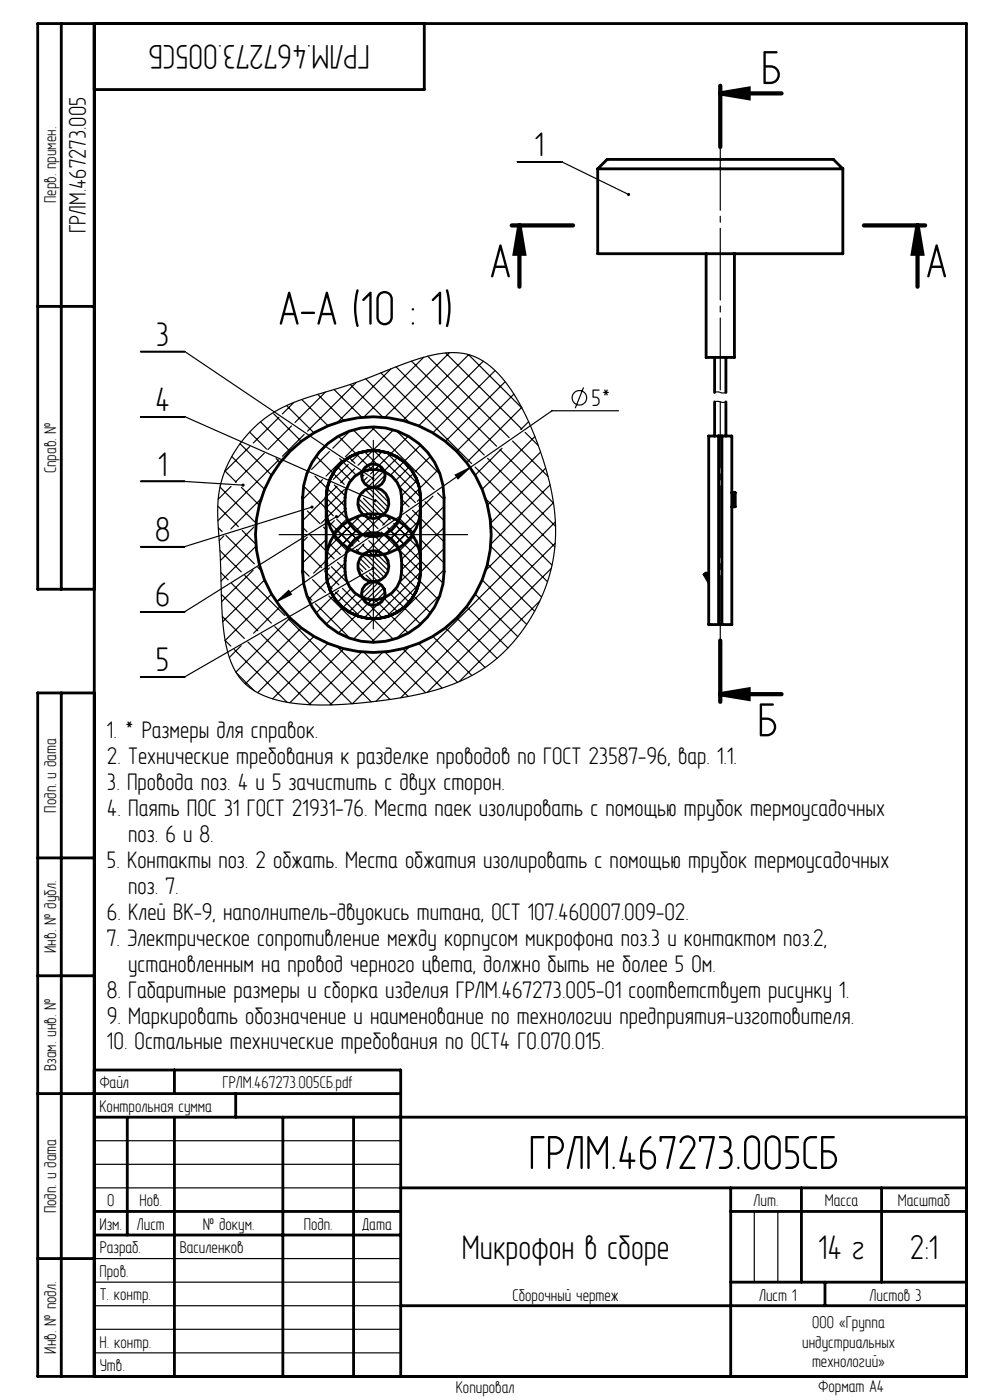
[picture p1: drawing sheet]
<svg xmlns="http://www.w3.org/2000/svg" width="210mm" height="297mm" viewBox="0 0 210 297" stroke-linecap="round" stroke-linejoin="round" font-family="sans-serif">
<g fill="none" stroke="#000" stroke-width=".25">
<path d="M109.7 34.3h9.4l14.2 7M29.8 74.6h9.4l39.9 26.9M80.8 79.1l19.2 19.3M82.9 78.2l-11.3 11.4M84 77.8l18.7 18.7M87.3 76.6l18.1 18.1M89.9 75.8l-12.7 12.7M90.7 75.6l17.3 17.2M94.5 74.9l16.2 16.1M95.3 74.8l-13.7 13.7M99.4 75.2l11.3 11.4M99.4 75.2l-14 14"/>
<path d="M102.5 76.6l-13.7 13.7M105 78.6l-13.2 13.2M29.8 88.4h9.4l40.3 17.9M47.7 99.9l2.4 2.4M49.2 96.9l6.9 6.9M50.9 94.1l6.7 6.7M53 91.7l3.5 3.6M53 94.7l-5.4 5.4M53.5 91.1l1.8-1.6 1.9-1.5 2.2-1.3 2.3-1.1 3.8-1.3 9.6-3 10.5-4.1 4.6-1.5 4.1-.8h3.5l1.6 .3 1.5 .5 2.7 1.7 2.2 2 2.2 2.7 2.1 3.4 2 4 1.9 4.5 1.8 5.3 1.1 4.4 .7 4.4 .2 3.6v3.6l-.5 3.3-.7 3.2-1.1 3.3-1.5 3.3-1.7 3.1-2 3-2.1 2.5-2.3 2.3-2.5 1.9-2.5 1.7-2.9 1.4-3.1 1.3-3.5 1.1-4 .9-5.4 .9-6.7 .7-5.3 .3h-4.4l-4.1-.4-3.4-.8-2.9-1.1-2.3-1.4-1.8-1.7-1.5-2.3-1-2.6-.8-3.3-.7-6.5-.4-10.9-.5-10.4 .1-2.5 .4-2.3 .6-2.2 .8-2 1.1-2.2 1.2-2 1.6-2.1zM55.3 89.5l6.2 6.2M56.1 96.1l-6.2 6.2M58 87.8l5.9 5.8"/>
<path d="M58.6 97.3l.8 .8M59.2 97.5l-13 13M59.2 88.5l-5.5 5.5M60.8 86l5.8 5.8M61.8 90.4l-5 5M62.3 85.4l-2.4 2.4M64 84.8l5.6 5.5M64.5 92.2l-4.6 4.6M67 96.8l6 6M67.4 83.7l5.5 5.5M69 83.2l-6.4 6.4M69.9 95.8l-3.8 3.8"/>
<path d="M70.9 82.6l5.9 5.9M71.6 99.1l2.8 2.8M71.8 92.5l7 7.1M72 97.3l3.6 3.5M72.5 97.6l-3.3 3.4M73.9 98.5l-3.2 3.2M74 97l1.3 1.3M74.3 91.4l-3.7 3.7M74.3 81.6l6.9 6.9M74.9 91.2l14.5 14.5M75.2 99.4l-3 3M75.6 81.1l-10.4 10.4"/>
<path d="M76.5 96l-1.9 1.8M77.3 95.8l4.2 4.2M77.6 80.4l9.2 9.2M78.8 90.6l13.3 13.3M79.2 93.4v40M79.6 98.4l-1.7 1.7M79.6 90.6l-6.3 6.3M81 99.2l-1.7 1.8M81.1 95.8l-3.8 3.8M81.9 96l6.9 6.8M83.5 91.2l-7.6 7.5M84.1 91.4l9.3 9.2"/>
<path d="M84.4 97l-6.2 6.2M86.6 92.5l-8 8M86.8 99.1l-2.8 2.8M89.2 94.4l-6.4 6.4M91.3 96.8l-6.5 6.6M93 99.6l-7.8 7.8M99.7 99.2l-41 28.5M100.8 99.1l16.9 16.9M103.4 97.2l14.4 14.5M106.1 95.4l11.3 11.3M106.5 95.1l-5.7 5.7M107.2 81l-12.7 12.6"/>
<path d="M108.7 93.6l7.5 7.5M109 83.6l-12.1 12.1M110.7 86.4l-11.7 11.7M111.4 91.7l2.8 2.8M112.1 89.5l-1.6 1.6M113.5 92.6l-11.2 11.2M114.7 95.9l-11.3 11.3M115.8 99.3l-11.7 11.7M123.8 82.2l-1.8 4.4M131.2 87.1h-14.1l-17.4 12.1M151.6 85.3l.6-.2 1 .3 .8-.1M151.6 83.3l.7-.2 1.1 .3 .6-.1"/>
<path d="M29.8 102.1h9.4l12.4 .8M46.2 107.4l4.4 4.3M46.3 112l.8 .8M46.6 116.8l4.6 4.5M46.7 103.3l7.3 7.4M47.5 113.7l-1 1M47.9 113.6l6.1 6M49 103.2l-2.7 2.7M51.2 103.4l3.8 3.8M51.4 112.5l2.9 2.9M53.9 111.8l-7.1 7.1M54.3 115.8l-7.4 7.5"/>
<path d="M55.4 105.8l-6.4 6.4M59.2 113.4h40M64.2 116.4l4 4M64.2 111.9l.9 .9M64.2 107.4l.2 .2M64.4 103.1l6.3 6.3M65.2 114l-1 .9M65.2 108.4l2.7 2.7M65.3 100.4l-.3 .2M65.9 113.5l3.3 3.4M66.2 107.6l-27 8.4h-9.4M66.8 101l6.4 6.4"/>
<path d="M68.4 101.8l-4.2 4.2M68.6 111.8l.6 .6M69.2 109.9l-1 1.1M69.2 114.4l-5 5M69.2 119.1l.4 .4M69.2 105.7l4.4 4.4M69.4 117.1l1.5 1.5M69.9 115.3l2.3 2.4M70 102.5l-.4 .3M70 111l4.9 4.8M70.6 113.8l2.9 2.9M70.9 102.9l2.3 2.3"/>
<path d="M70.9 110.5l-1 1M71.4 109.6l-32.2 20.2h-9.4M71.4 110.1l4.8 4.8M71.5 103.2l-7.3 7.3M71.6 119.3l1.6 1.6M72.9 118.4l.3 .3M73 103.9l-3.8 3.8M73.2 105.9l-3.8 3.9M73.2 119.4l-7.8 7.8M73.2 108.2l-1.7 1.7M73.6 110l-3 3M74 110.4l3.5 3.6"/>
<path d="M75.5 109.7l3.3 3.3M75.6 116.5l1 1M75.9 106.8l3.3 3.2M76 119.2l1.6 1.6M76 105.8l5.5 5.4M76.3 108.3l3.9 3.8M76.4 118.4l2 2M76.6 109.3l-7.1 7M76.8 117.8l4.7 4.7M76.9 104.4l.2 .2M76.9 115.6l5.5 5.5M77.1 105.7l3.8 3.8"/>
<path d="M77.2 115.4l-1.7 1.7M77.2 100.8l-.5 .5M77.5 117.3l4.5 4.5M77.5 103.9l1.7 1.7M77.9 101.3l-.9 .8M78.2 114.7l3.9 3.9M78.3 103.5l4.1 4.1M78.6 101.7l-1.1 1.1M79.2 109l-12.7 12.6M79.2 106.6l2.3 2.4M79.2 116.8l3.3 3.3M79.3 103.4l3.2 3.2"/>
<path d="M79.6 106l2.4 2.4M79.6 113.9l3.3 3.2M80.9 112.9l3.5 3.5M80.9 103.9l1.1 1.1M81.1 102.5l-.3 .3M81.2 109.2l-7.2 7.2M81.7 100.8l-2.6 2.6M81.8 109.3l1 1M82.2 111.9l11.8 11.8M82.9 109.7l-1.7 1.7M83.5 111l5.3 5.3M84.4 110.4l-7.2 7.3"/>
<path d="M84.7 103.2l3.4 3.4M84.8 116.7l4.4 4.5M84.9 110.1l2.9 2.9M85.2 108.2l.3 .3M85.2 105.9l1.6 1.6M85.2 119.4l7.8 7.8M86.2 109.2l2.3 2.3M87.5 108.3l1.5 1.5M87.8 113.8l-3 3M88.5 101.9l-3.3 3.3M88.5 115.3l-3.3 3.4M88.8 107.3l.4 .4"/>
<path d="M88.8 110.5l-7 7M89 117.1l-3.8 3.8M89.2 109.9l5 5M89.2 119.1l-4.5 4.5M89.2 105.7l-.7 .7M89.2 114.4l5 5M90.2 106.4l4 4.1M91.9 105.3l-12.7 12.6M92.8 104.6l1.4 1.4M94.2 107.4l-5 5M94.2 111.9l-5 5M94.2 116.4l-19.3 19.2"/>
<path d="M96.6 100.8l3.1-1.6-2.6 2.4zM103 105.8l14.1 14.1M103.4 119.7l10 10M104.1 115.8l10.8 10.9M104.1 111.4l12 12M116.7 102.9l-12.6 12.5M117.4 106.6l-14.4 14.4M117.8 115.3l-32.8 32.7M117.8 110.7l-38 38.1M46.8 121.5l1.6 1.5M47 126.1l7.7 7.7M47.2 130.8l4.6 4.6"/>
<path d="M49.1 123.7l8.5 8.5M49.7 137.8l11.2 11.2M51.1 137l-2.4 2.5M51.9 122l8.5 8.6M52.6 136.2l13.3 13.3M53.7 121l-6.7 6.6M54.7 120.3l.7 .7M55.4 134.6l15 14.9M56.1 123l-8.8 8.9M57.6 126l-9.8 9.9 1.2 1.2M58.3 132.9l16.4 16.4M58.7 127.7l2.5-2.4 .6 .8z"/>
<path d="M59.4 128.7l-5.6 5.6M61.2 131.3l17.5 17.6M61.5 131.1l-11.5 11.5M63.9 133.2l-11.9 11.9M64.2 120.9l1.4 1.4M65 126.2l1.2 1.1M66.3 123l2.7 2.7M66.6 135l-12 11.9M66.9 128.1l7.4 7.3M68.9 121.1l3 3M69.6 124l.9 .9M69.6 136.5l-11.8 11.8"/>
<path d="M69.8 126.4l9.8 9.9M69.9 120.5l-.7 .7M70.3 120.2l3 3.1M71.2 125.6l5.3 5.3M71.6 137.2l11.1 11.2M71.8 125.3l-4.8 4.8M72.6 124.8l10.9 10.8M72.9 137.6l-11.4 11.5M73.2 121.7l-3.3 3.3M74.4 124.9l-2.8 2.9M75.6 126l-6.4 6.4M75.9 120.2l1 1"/>
<path d="M76.8 138.3l-11.2 11.2M76.9 126.8l4.2 4.3M76.9 122.4l.6 .6M77.2 138.3l9.4 9.4M77.6 124l-.3 .3M77.7 122l1.4 1.4M78.4 121.6l1.7 1.7M79.1 121.2l1.8 1.8M79.1 120.6l-39.9 23h-9.4M79.3 123.4l-2.6 2.6M79.6 127.3l7 7M80.2 123.6l-6.2 6.2"/>
<path d="M80.9 124.1l-3.5 3.5M81.2 138.3l-11.2 11.2M81.4 124.7l-9.6 9.6M81.4 126.8l3 3M81.5 126.8l-4.2 4.3M81.6 138.3l8.7 8.7M81.7 125.5l-2.9 2.9M82.8 126l6.4 6.4M84 124.9l2.8 2.9M84.8 123.5l6.5 6.6M85.2 121.7l3.3 3.3M85.4 137.6l8.4 8.4"/>
<path d="M86.8 137.2l-12 12.1M88.8 136.5l8.3 8.3M88.8 124l-6.9 6.9M91.8 135l8.3 8.3M93.4 126.2l-9.3 9.2M94.2 120.9l-15.4 15.4M94.5 133.2l8.4 8.4M96.9 131.1l8.5 8.6M99 128.7l8.7 8.8M100.8 126l9 9.1M102.3 123l9.4 9.5M114.5 127.5l-17.1 17.1"/>
<path d="M116.9 120.6l-26.2 26.3M50.1 142.7l3.8 3.8M20 242h65M20 247h65M20 252h65M160 257v15M165 257v15M20 277h65M20 272h65M20 267h65M20 287h65M20 282h65"/>
<circle cx="122.9" cy="84.4" r="1.54"/>
</g>
<path d="M152.8 19.8l6-1v2zM110.2 47.8l1 6h-2zM194.6 47.8l1 6h-2zM152.8 147.3l6-1v2z" fill="none" stroke="#000" stroke-width=".9" stroke-linecap="butt"/>
<path d="M152.8 136.1v-50.8" fill="none" stroke="#000" stroke-width=".25" stroke-dasharray="15.2 1.3 1.3 1.3" stroke-dashoffset="1.2"/>
<path d="M152.8 83.3v-54.5" fill="none" stroke="#000" stroke-width=".25" stroke-dasharray="15.2 1.3 1.3 1.3" stroke-dashoffset="-.5"/>
<path d="M152.8 19.8h13M152.8 18.2v13M108.6 47.8h13M110.2 47.8v13M183.3 47.8h13M194.6 47.8v13M152.8 135.9v13M152.8 147.3h13" fill="none" stroke="#000" stroke-width=".9"/>
<g fill="none" stroke="#000" stroke-width=".6">
<path d="M13 5v120M20 5v287M90 5v14h-70M126.8 35.8h52M126.8 35.8l2-2h48l2 2M126.8 35.8v18h52v-18M149.8 53.8v22h6v-22M8 65h12M151.6 75.8v7.5M154 75.8v7.5M67.7 95.9a15 15 0 0 1 16.6-4.4 15 15 0 0 1 9.9 14.1v15.7a15 15 0 0 1-15 15 15 15 0 0 1-15-15v-15.7a15 15 0 0 1 3.5-9.7zM72.5 98.1a10 10 0 0 1 10.8-1.7 10 10 0 0 1 5.9 9.2v15.7a10 10 0 0 1-10 10 10 10 0 0 1-10-10v-15.7a10 10 0 0 1 3.3-7.5z"/>
<path d="M151.6 85.3v7.2M152.4 92.5h-2.1v40h2.1M152.4 92.5v40M152.4 92.5h.7M153.1 92.5h2.1v40h-2.1M153.1 92.5v40M154 85.3v7.2M69.2 107.9a10 10 0 0 0 10 10 10 10 0 0 0 10-10M69.2 119a10 10 0 0 1 10-10 10 10 0 0 1 10 10M75.3 101a6 6 0 0 1 6.4-.9 6 6 0 0 1 3.5 5.5v2.3a6 6 0 0 1-6 6 6 6 0 0 1-6-6v-2.3l.2-1.7 .7-1.6zM75.3 114.4a6 6 0 0 1 6.4-.9 6 6 0 0 1 3.5 5.5v2.3a6 6 0 0 1-6 6 6 6 0 0 1-6-6v-2.3l.2-1.7 .7-1.6zM155.2 104.5h.8v3h-.8"/>
<path d="M155.8 104.5v3M20 125h-12v-120h197v287h-197v-145h12M150.3 122.5l-.5-.9-.5 .2 1 1.7M152.4 132.5h.7M13 147v145M8 182h12M8 207h12M8 232h77M20 227h65v65M20 237h185M27 237v25M37 227v5"/>
<path d="M37 237v55M50 232v5M60 237v55M75 237v55M20 257h65M85 252h120M155 252v40M155 257h50M170 252v20M187 252v20M8 267h12M20 262h65"/>
<path d="M85 277h120M155 272h50M175 272v5"/>
<circle cx="79.2" cy="106.7" r="3.3"/>
<circle cx="79.2" cy="100.9" r="2.5"/>
<circle cx="79.2" cy="113.4" r="25"/>
<circle cx="79.2" cy="120.1" r="3.3"/>
<circle cx="79.2" cy="125.9" r="2.5"/>
</g>
<g fill="#000">
<path d="M152.8 19.8l6-1v2zM152.8 147.3l6-1v2z"/>
<path d="M133.1 41l-.1 .3 .1 .2h.5l-.3-.2 .3 .1v-.4zM51.3 102.7l-.1 .3 .2 .2 .4-.1 .1-.2h-.3h.3l-.1-.3zM66 107.3a.33 .33 0 0 0 .1 .6 .33 .33 0 0 0 .4-.4l-.3 .1 .3-.1-.2-.2zM71.1 109.4a.33 .33 0 0 0 0 .4 .33 .33 0 0 0 .5 .1 .33 .33 0 0 0 0-.5l-.2 .2 .2-.2-.2-.1zM78.8 101.3l.1 .4 .3 .1 .2-.1-.3-.2 .3 .2-.1-.5zM79.3 106l-.1 .5h.5l.1-.1-.3-.1 .3 .1-.1-.4zM78.9 120.3a.33 .33 0 0 0-.1 .5 .33 .33 0 0 0 .5 .1 .33 .33 0 0 0 .1-.5l-.3 .2 .3-.2-.2-.1z"/>
<path d="M194.6 47.8l1 6h-2zM110.2 47.8l1 6h-2z"/>
<path d="M58.7 127.7l3.1-1.6-.6-.8zM96.6 100.8l.5 .8 2.6-2.4z"/>
</g>
<g font-size="11">
<text x="161.4" y="17.8">Б</text>
<text x="103.9" y="58.8">А</text>
<text x="196.4" y="58.8">А</text>
<text x="59.1" y="68.9">А-А (10 : 1)</text>
<text x="160.7" y="156.2">Б</text>
<text x="112.1" y="248">ГРЛМ.467273.005СБ</text>
</g>
<g font-size="7.8">
<text x="78.5" y="9.5" transform="rotate(-180 78.5 9.5)">ГРЛМ.467273.005СБ</text>
<text x="113.5" y="33.1">1</text>
<text x="33.1" y="73.4">3</text>
<text x="32.9" y="87.2">4</text>
<text x="33.5" y="101">1</text>
<text x="32.9" y="114.8">8</text>
<text x="32.9" y="128.6">6</text>
<text x="33.1" y="142.4">5</text>
<text x="98" y="267">Микрофон в сборе</text>
<text x="173.6" y="267">14 г</text>
<text x="193" y="267">2:1</text>
</g>
<g font-size="5.5">
<text x="18.2" y="49.5" transform="rotate(-90 18.2 49.5)">ГРЛМ.467273.005</text>
<text x="125.4" y="86.1">5*</text>
<text x="22.7" y="156.6">1. * Размеры для справок.</text>
<text x="22.7" y="162.1">2. Технические требования к разделке проводов по ГОСТ 23587-96, вар. 1.1.</text>
<text x="22.7" y="167.6">3. Провода поз. 4 и 5 зачистить с двух сторон.</text>
<text x="22.7" y="173.1">4. Паять ПОС 31 ГОСТ 21931-76. Места паек изолировать с помощью трубок термоусадочных</text>
<text x="27.2" y="178.6">поз. 6 и 8.</text>
<text x="22.7" y="184.1">5. Контакты поз. 2 обжать. Места обжатия изолировать с помощью трубок термоусадочных</text>
<text x="27.2" y="189.6">поз. 7.</text>
<text x="22.7" y="195.1">6. Клей ВК-9, наполнитель-двуокись титана, ОСТ 107.460007.009-02.</text>
<text x="22.7" y="200.6">7. Электрическое сопротивление между корпусом микрофона поз.3 и контактом поз.2,</text>
<text x="27.2" y="206.1">установленным на провод черного цвета, должно быть не более 5 Ом.</text>
<text x="22.7" y="211.6">8. Габаритные размеры и сборка изделия ГРЛМ.467273.005-01 соответствует рисунку 1.</text>
<text x="22.7" y="217.1">9. Маркировать обозначение и наименование по технологии предприятия-изготовителя.</text>
<text x="22.7" y="222.6">10. Остальные технические требования по ОСТ4 ГО.070.015.</text>
</g>
<g font-size="3.9">
<text x="11.9" y="43.1" transform="rotate(-90 11.9 43.1)">Перв. примен.</text>
<text x="11.9" y="100.4" transform="rotate(-90 11.9 100.4)">Справ. №</text>
<text x="11.9" y="172.4" transform="rotate(-90 11.9 172.4)">Подп. и дата</text>
<text x="11.9" y="202.1" transform="rotate(-90 11.9 202.1)">Инв. № дубл.</text>
<text x="11.9" y="227.2" transform="rotate(-90 11.9 227.2)">Взам. инв. №</text>
<text x="21.2" y="230.9">Файл</text>
<text x="47.2" y="230.9">ГРЛМ.467273.005СБ.pdf</text>
<text x="21.1" y="235.9">Контрольная сумма</text>
<text x="11.9" y="257.4" transform="rotate(-90 11.9 257.4)">Подп. и дата</text>
<text x="22.7" y="255.9">0</text>
<text x="29.6" y="255.9">Нов.</text>
<text x="159.9" y="255.9">Лит.</text>
<text x="174.9" y="255.9">Масса</text>
<text x="190.4" y="255.9">Масштаб</text>
<text x="21.1" y="260.9">Изм.</text>
<text x="29" y="260.9">Лист</text>
<text x="43" y="260.9">№ докум.</text>
<text x="64.4" y="260.9">Подп.</text>
<text x="76.9" y="260.9">Дата</text>
<text x="21.1" y="265.9">Разраб.</text>
<text x="38.1" y="265.9">Василенков</text>
<text x="21.1" y="270.9">Пров.</text>
<text x="21.1" y="275.9">Т. контр.</text>
<text x="108.7" y="275.9">Сборочный чертеж</text>
<text x="161" y="275.9">Лист 1</text>
<text x="184.4" y="275.9">Листов 3</text>
<text x="172.3" y="281.7">ООО «Группа</text>
<text x="11.9" y="287.1" transform="rotate(-90 11.9 287.1)">Инв. № подл.</text>
<text x="21.1" y="285.9">Н. контр.</text>
<text x="170.2" y="285.9">индустриальных</text>
<text x="21.2" y="290.9">Утв.</text>
<text x="172.2" y="290.1">технологий»</text>
<text x="96.7" y="295.6">Копировал</text>
<text x="173.6" y="295.4">Формат A4</text>
</g>
</svg>
